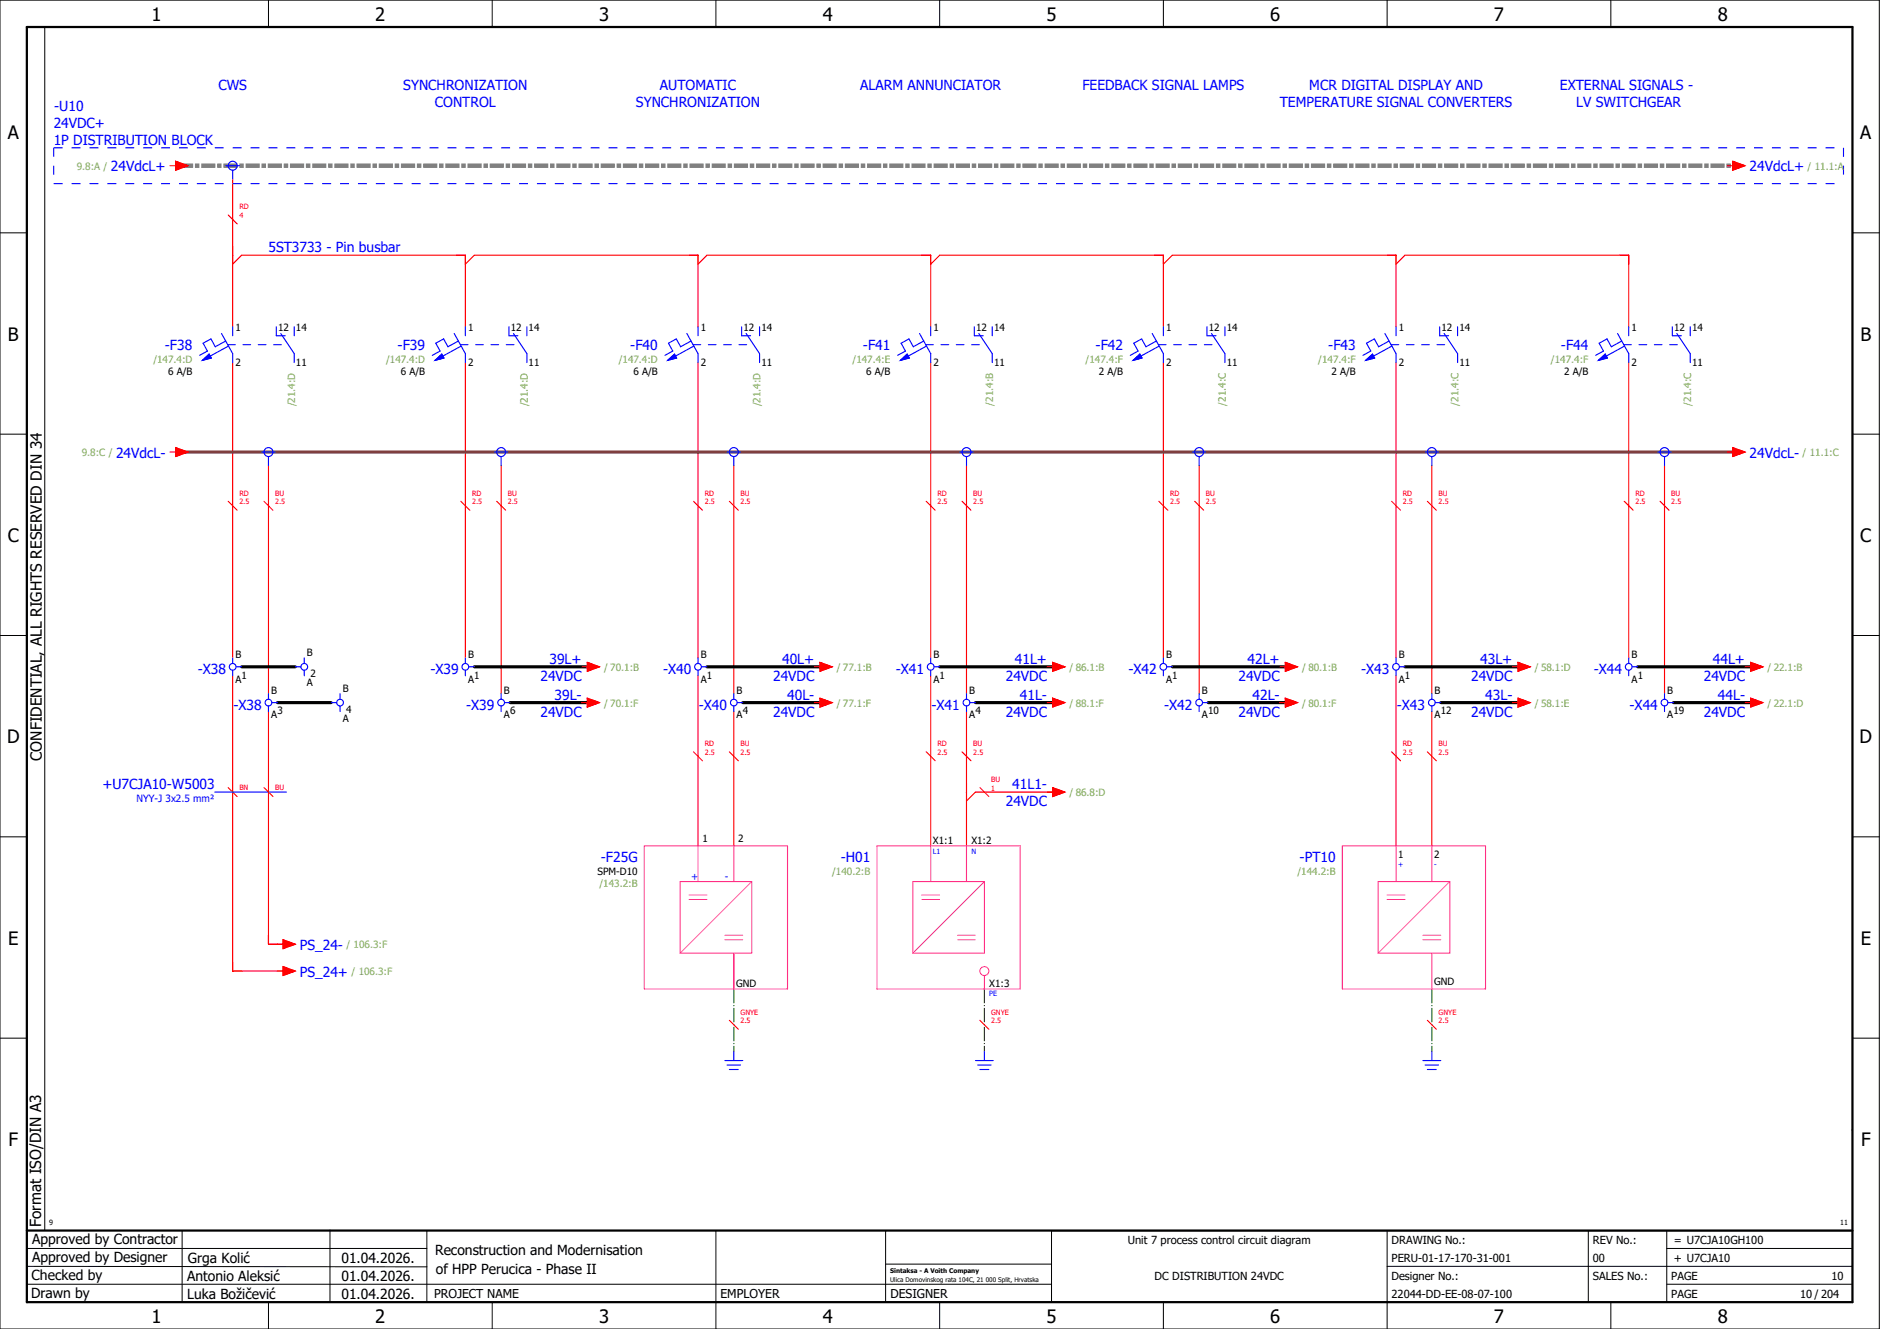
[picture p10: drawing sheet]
<svg xmlns="http://www.w3.org/2000/svg" width="420mm" height="297mm" viewBox="0 0 420 297" stroke-linecap="round" stroke-linejoin="round" font-family="sans-serif">
<g fill="none" stroke="#000" stroke-width=".22">
<path d="M0 0h420v297h-420zM10 6v269M60 0v6M110 0v6M160 0v6M210 0v6M260 0v6M310 0v6M360 0v6M0 52h6M414 52h6M0 97h6"/>
<path d="M414 97h6M0 142h6M414 142h6M414 176.3v87.4M0 187h6M414 187h6M0 232h6M414 232h6M6 279h89.4M40.7 275v16M73.7 274.9v16M95.4 275.1v16"/>
<path d="M160 275v22M197.9 275.1v16M310 275v22M355 275v16M372.5 279h41.5M372.5 275v16M414 275h-179v16M6 283l89.4 .1M6 287h229M60 291v6M110 291v6M197.9 282.5h37.1"/>
<path d="M210 291v6M260 291v6M310 283h104M360 291v6M372.5 287h41.5"/>
</g>
<path d="M6 6h408v285h-408zM6 275h408" fill="none" stroke="#000" stroke-width=".5"/>
<g fill="none" stroke="#f00" stroke-width=".25">
<path d="M38 37h1.3M39.3 36l2.7 1-2.7 1zM386 37h1.3M387.3 36l2.7 1-2.7 1zM51 48l2 2M52 59l2-2h50v16M52 40v33M104 59l2-2h50v16M156 59l2-2h50v16M208 59l2-2h50v16M260 59l2-2h50v16M312 59l2-2h50v16"/>
<path d="M52 81v66M104 81v66M156 81v66M208 81v66M260 81v66M312 81v66M364 81v66M38 101h1.3M39.3 100l2.7 1-2.7 1zM51 112l2 2M59 112l2 2M60 104v51"/>
<path d="M103 112l2 2M111 112l2 2M112 104v51M155 112l2 2M163 112l2 2M164 104v51M207 112l2 2M215 112l2 2M216 104v51M259 112l2 2M267 112l2 2M268 104v51"/>
<path d="M311 112l2 2M319 112l2 2M320 104v51M363 112l2 2M371 112l2 2M372 104v51M386 101h1.3M387.3 100l2.7 1-2.7 1zM52 151v66h12M60 159v52h4M130 149h1.2M130 157h1.2"/>
<path d="M131.2 148l2.8 1-2.8 1zM131.2 156l2.8 1-2.8 1zM156 151v38M164 159v30M182 149h1.3M182 157h1.3M183.3 148l2.7 1-2.7 1zM183.3 156l2.7 1-2.7 1zM208 151v38M216 159v30M234 149h1.2M234 157h1.2"/>
<path d="M235.2 148l2.8 1-2.8 1zM235.2 156l2.8 1-2.8 1zM286 149h1.3M286 157h1.3M287.3 148l2.7 1-2.7 1zM287.3 156l2.7 1-2.7 1zM312 151v38M320 159v30M338 149h1.3M338 157h1.3M339.3 148l2.7 1-2.7 1zM339.3 156l2.7 1-2.7 1z"/>
<path d="M390 149h1.3M390 157h1.3M391.3 156l2.7 1-2.7 1zM391.3 148l2.7 1-2.7 1zM51 176l2 2M59 176l2 2M155 168l2 2M163 168l2 2M207 168l2 2M215 168l2 2M219 176l2 2M235.2 176l2.8 1-2.8 1z"/>
<path d="M236 177h-18l-2 2M311 168l2 2M319 168l2 2M63.2 216l2.8 1-2.8 1zM63.2 210l2.8 1-2.8 1zM163 228l2 2M219 228l2 2M319 228l2 2"/>
</g>
<g fill="none" stroke="#000" stroke-width=".7">
<path d="M54 149h12M62 157h12M106 149h26M114 157h18M158 149h26M166 157h18M210 149h26M218 157h18M262 149h26M270 157h18M314 149h26M322 157h18"/>
<path d="M366 149h26M374 157h18"/>
</g>
<path d="M164 221v14M220 221v14M320 221v14" fill="none" stroke="#008000" stroke-width=".25" stroke-dasharray="3.2 .4 .3 .4" stroke-linecap="butt"/>
<path d="M40 101h348" fill="none" stroke="#7f3f3f" stroke-width=".7"/>
<path d="M40 37h348" fill="none" stroke="#808080" stroke-width="1" stroke-dasharray="3.2 .4 1 .4" stroke-linecap="butt"/>
<g fill="none" stroke="#f0f" stroke-width=".25">
<path d="M144 189h32v32h-32zM152 197h16v16h-16zM156 189v8M164 189v8M196 189h32v32h-32zM204 197h16v16h-16zM208 189v8M216 189v8M300 189h32v32h-32zM308 197h16v16h-16zM312 189v8M320 189v8"/>
<path d="M164 213v8M220 218v3M320 213v8"/>
<circle cx="220" cy="217" r="1"/>
</g>
<g fill="none" stroke="#00f" stroke-width=".25">
<path d="M50.5 37h3M52 38v2M49.5 74.5l2.5 4.5v2M50.4 76.2l-2.3 1.3-1-1.8-1.7 1 1 1.8-1.8 .9M50.9 77h1.7M51.1 77.3l-4.1 2.3M52 73v2M54.3 77h1.7M57.7 77h1.7M61.2 77h1.7M61.7 73v2h2.1M62.7 74.5l3.1 4.5v2"/>
<path d="M65.8 73v2M101.5 74.5l2.5 4.5v2M102.4 76.2l-2.3 1.3-1-1.8-1.7 1 1 1.8-1.8 .9M102.9 77h1.7M103.1 77.3l-4.1 2.3M104 73v2M106.3 77h1.7M109.7 77h1.7M113.2 77h1.7M113.8 73v2h1.9M114.8 74.5l3 4.5v2M117.8 73v2"/>
<path d="M153.5 74.5l2.5 4.5v2M154.4 76.2l-2.3 1.3-1-1.8-1.7 1 1 1.8-1.8 .9M154.9 77h1.7M155.1 77.3l-4.1 2.3M156 73v2M158.3 77h1.7M161.7 77h1.7M165.2 77h1.7M165.8 73v2h2M166.7 74.5l3.1 4.5v2M169.7 73v2M205.5 74.5l2.5 4.5v2"/>
<path d="M206.4 76.2l-2.3 1.3-1-1.8-1.7 1 1 1.8-1.8 .9M206.9 77h1.7M207.1 77.3l-4.1 2.3M208 73v2M210.3 77h1.7M213.7 77h1.7M217.2 77h1.7M217.7 73v2h2M218.8 74.5l3 4.5v2M221.8 73v2M257.5 74.5l2.5 4.5v2M258.4 76.2l-2.3 1.3-1-1.8-1.7 1 1 1.8-1.8 .9"/>
<path d="M258.9 77h1.7M259.1 77.3l-4.1 2.3M260 73v2M262.3 77h1.7M265.7 77h1.7M269.2 77h1.7M269.8 73v2h2M270.7 74.5l3.1 4.5v2M273.7 73v2M309.5 74.5l2.5 4.5v2M310.4 76.2l-2.3 1.3-1-1.8-1.7 1 1 1.8-1.8 .9M310.9 77h1.7"/>
<path d="M311.1 77.3l-4.1 2.3M312 73v2M314.3 77h1.7M317.7 77h1.7M321.2 77h1.7M321.7 73v2h2.1M322.8 74.5l3 4.5v2M325.8 73v2M361.5 74.5l2.5 4.5v2M362.4 76.2l-2.3 1.3-1-1.8-1.7 1 1 1.8-1.8 .9M362.9 77h1.7M363.1 77.3l-4.1 2.3"/>
<path d="M364 73v2M366.3 77h1.7M369.7 77h1.7M373.2 77h1.7M373.8 73v2h2M374.7 74.5l3.1 4.5v2M377.8 73v2M45.2 80.5l1.5-1.4 .5 .9zM97.2 80.5l1.5-1.4 .5 .9zM149.2 80.5l1.5-1.4 .5 .9zM201.2 80.5l1.5-1.4 .5 .9zM253.2 80.5l1.5-1.4 .5 .9z"/>
<path d="M305.2 80.5l1.5-1.4 .5 .9zM357.2 80.5l1.5-1.4 .5 .9zM58.5 101h3M60 102v2M110.5 101h3M112 102v2M162.5 101h3M164 102v2M214.5 101h3M216 102v2M266.5 101h3M268 102v2"/>
<path d="M318.5 101h3M320 102v2M370.5 101h3M372 102v2M52 147v1.3M52 149.8v1.2M52.8 149h1.2M60 155v1.3M60 157.8v1.2M60.8 157h1.2M66 149h1.3M68 147v1.3"/>
<path d="M68 149.8v1.2M74 157h1.2M76 155v1.3M76 157.8v1.2M104 147v1.3M104 149.8v1.2M104.7 149h1.3M112 155v1.3M112 157.8v1.2M112.7 157h1.3M156 147v1.3M156 149.8v1.2"/>
<path d="M156.8 149h1.2M164 155v1.3M164 157.8v1.2M164.8 157h1.2M208 147v1.3M208 149.8v1.2M208.7 149h1.3M216 155v1.3M216 157.8v1.2M216.7 157h1.3M260 147v1.3M260 149.8v1.2"/>
<path d="M260.8 149h1.2M268 155v1.3M268 157.8v1.2M268.7 157h1.3M312 147v1.3M312 149.8v1.2M312.7 149h1.3M320 155v1.3M320 157.8v1.2M320.8 157h1.2M364 147v1.3M364 149.8v1.2"/>
<path d="M364.8 149h1.2M372 155v1.3M372 157.8v1.2M372.7 157h1.3M48 177h16M162 237h4M162.5 238h3M163 239h2M164 235v2M218 237h4M218.5 238h3M219 239h2"/>
<path d="M220 235v2M318 237h4M318.5 238h3M319 239h2M320 235v2"/>
<circle cx="52" cy="37" r="1"/>
<circle cx="60" cy="101" r="1"/>
<circle cx="112" cy="101" r="1"/>
<circle cx="164" cy="101" r="1"/>
<circle cx="216" cy="101" r="1"/>
<circle cx="268" cy="101" r="1"/>
<circle cx="320" cy="101" r="1"/>
<circle cx="372" cy="101" r="1"/>
<circle cx="52" cy="149" r=".75"/>
<circle cx="60" cy="157" r=".75"/>
<circle cx="68" cy="149" r=".75"/>
<circle cx="76" cy="157" r=".75"/>
<circle cx="104" cy="149" r=".75"/>
<circle cx="112" cy="157" r=".75"/>
<circle cx="156" cy="149" r=".75"/>
<circle cx="164" cy="157" r=".75"/>
<circle cx="208" cy="149" r=".75"/>
<circle cx="216" cy="157" r=".75"/>
<circle cx="260" cy="149" r=".75"/>
<circle cx="268" cy="157" r=".75"/>
<circle cx="312" cy="149" r=".75"/>
<circle cx="320" cy="157" r=".75"/>
<circle cx="364" cy="149" r=".75"/>
<circle cx="372" cy="157" r=".75"/>
</g>
<g fill="#00f" stroke="#00f" stroke-width=".22">
<path d="M45.2 80.5l1.5-1.4 .5 .9z"/>
<path d="M97.2 80.5l1.5-1.4 .5 .9z"/>
<path d="M149.2 80.5l1.5-1.4 .5 .9z"/>
<path d="M201.2 80.5l1.5-1.4 .5 .9z"/>
<path d="M253.2 80.5l1.5-1.4 .5 .9z"/>
<path d="M357.2 80.5l1.5-1.4 .5 .9z"/>
<path d="M305.2 80.5l1.5-1.4 .5 .9z"/>
</g>
<path d="M12 33h400M12 33v8M412 33v8M12 41h400" fill="none" stroke="#00f" stroke-width=".25" stroke-dasharray="2 2" stroke-linecap="butt"/>
<g fill="none" stroke="#f0f" stroke-width=".22">
<path d="M168 197l-16 16M220 197l-16 16M324 197l-16 16M154 201h4M154 200h4M162 209h4M162 210h4M206 201h4M206 200h4M214 209h4M214 210h4M310 201h4"/>
<path d="M310 200h4M318 209h4M318 210h4"/>
</g>
<g fill="#f00" stroke="#f00" stroke-width=".22">
<path d="M387.3 100l2.7 1-2.7 1z"/>
<path d="M39.3 100l2.7 1-2.7 1z"/>
<path d="M387.3 36l2.7 1-2.7 1z"/>
<path d="M39.3 36l2.7 1-2.7 1z"/>
<path d="M131.2 148l2.8 1-2.8 1z"/>
<path d="M131.2 156l2.8 1-2.8 1z"/>
<path d="M183.3 148l2.7 1-2.7 1z"/>
<path d="M183.3 156l2.7 1-2.7 1z"/>
<path d="M235.2 148l2.8 1-2.8 1z"/>
<path d="M235.2 156l2.8 1-2.8 1z"/>
<path d="M391.3 156l2.7 1-2.7 1z"/>
<path d="M391.3 148l2.7 1-2.7 1z"/>
<path d="M287.3 148l2.7 1-2.7 1z"/>
<path d="M287.3 156l2.7 1-2.7 1z"/>
<path d="M339.3 148l2.7 1-2.7 1z"/>
<path d="M339.3 156l2.7 1-2.7 1z"/>
<path d="M235.2 176l2.8 1-2.8 1z"/>
<path d="M63.2 216l2.8 1-2.8 1z"/>
<path d="M63.2 210l2.8 1-2.8 1z"/>
</g>
<g font-size="4.1">
<text x="33.9" y="4.7">1</text>
<text x="83.9" y="4.7">2</text>
<text x="133.9" y="4.7">3</text>
<text x="183.9" y="4.7">4</text>
<text x="233.9" y="4.7">5</text>
<text x="283.9" y="4.7">6</text>
<text x="333.9" y="4.7">7</text>
<text x="383.9" y="4.7">8</text>
<text x="1.8" y="31.2">A</text>
<text x="415.8" y="31.2">A</text>
<text x="1.8" y="76.2">B</text>
<text x="415.8" y="76.2">B</text>
<text x="1.8" y="121.2">C</text>
<text x="415.8" y="121.2">C</text>
<text x="1.6" y="166.2">D</text>
<text x="415.6" y="166.2">D</text>
<text x="1.8" y="211.2">E</text>
<text x="415.8" y="211.2">E</text>
<text x="1.9" y="256.2">F</text>
<text x="415.9" y="256.2">F</text>
<text x="33.9" y="295.7">1</text>
<text x="83.9" y="295.7">2</text>
<text x="133.9" y="295.7">3</text>
<text x="183.9" y="295.7">4</text>
<text x="233.9" y="295.7">5</text>
<text x="283.9" y="295.7">6</text>
<text x="333.9" y="295.7">7</text>
<text x="383.9" y="295.7">8</text>
</g>
<g font-size="3.4">
<text x="9.4" y="170" transform="rotate(-90 9.4 170)">CONFIDENTIAL, ALL RIGHTS RESERVED DIN 34</text>
<text x="9.2" y="274.3" transform="rotate(-90 9.2 274.3)">Format ISO/DIN A3</text>
</g>
<g font-size="3.1" fill="#00f">
<text x="48.8" y="20.1">CWS</text>
<text x="90.1" y="20.1">SYNCHRONIZATION</text>
<text x="97.2" y="23.9">CONTROL</text>
<text x="142.1" y="23.9">SYNCHRONIZATION</text>
<text x="147.5" y="20.1">AUTOMATIC</text>
<text x="192.2" y="20.1">ALARM ANNUNCIATOR</text>
<text x="241.9" y="20.1">FEEDBACK SIGNAL LAMPS</text>
<text x="286" y="23.9">TEMPERATURE SIGNAL CONVERTERS</text>
<text x="292.6" y="20.1">MCR DIGITAL DISPLAY AND</text>
<text x="348.6" y="20.1">EXTERNAL SIGNALS -</text>
<text x="352.3" y="23.9">LV SWITCHGEAR</text>
<text x="12" y="28.6">24VDC+</text>
<text x="12.1" y="24.8">-U10</text>
<text x="12" y="32.4">1P DISTRIBUTION BLOCK</text>
<text x="24.8" y="38.3">24VdcL+</text>
<text x="391" y="38.3">24VdcL+</text>
<text x="60" y="56.4">5ST3733 - Pin busbar</text>
<text x="36.9" y="78.3">-F38</text>
<text x="88.9" y="78.3">-F39</text>
<text x="140.9" y="78.3">-F40</text>
<text x="192.9" y="78.3">-F41</text>
<text x="244.9" y="78.3">-F42</text>
<text x="296.9" y="78.3">-F43</text>
<text x="348.9" y="78.3">-F44</text>
<text x="25.9" y="102.3">24VdcL-</text>
<text x="391" y="102.3">24VdcL-</text>
<text x="122.8" y="148.4">39L+</text>
<text x="174.8" y="148.4">40L+</text>
<text x="226.8" y="148.4">41L+</text>
<text x="278.8" y="148.4">42L+</text>
<text x="330.8" y="148.4">43L+</text>
<text x="382.8" y="148.4">44L+</text>
<text x="44.2" y="150.6">-X38</text>
<text x="96.2" y="150.6">-X39</text>
<text x="120.8" y="152.1">24VDC</text>
<text x="148.2" y="150.6">-X40</text>
<text x="172.8" y="152.1">24VDC</text>
<text x="200.2" y="150.6">-X41</text>
<text x="224.8" y="152.1">24VDC</text>
<text x="252.2" y="150.6">-X42</text>
<text x="276.8" y="152.1">24VDC</text>
<text x="304.2" y="150.6">-X43</text>
<text x="328.8" y="152.1">24VDC</text>
<text x="356.2" y="150.6">-X44</text>
<text x="380.8" y="152.1">24VDC</text>
<text x="52.2" y="158.6">-X38</text>
<text x="104.2" y="158.6">-X39</text>
<text x="120.8" y="160.1">24VDC</text>
<text x="123.9" y="156.4">39L-</text>
<text x="156.2" y="158.6">-X40</text>
<text x="172.8" y="160.1">24VDC</text>
<text x="175.9" y="156.4">40L-</text>
<text x="208.2" y="158.6">-X41</text>
<text x="224.8" y="160.1">24VDC</text>
<text x="227.9" y="156.4">41L-</text>
<text x="260.2" y="158.6">-X42</text>
<text x="276.8" y="160.1">24VDC</text>
<text x="279.9" y="156.4">42L-</text>
<text x="312.2" y="158.6">-X43</text>
<text x="328.8" y="160.1">24VDC</text>
<text x="331.9" y="156.4">43L-</text>
<text x="364.2" y="158.6">-X44</text>
<text x="380.8" y="160.1">24VDC</text>
<text x="383.9" y="156.4">44L-</text>
<text x="22.9" y="176.4">+U7CJA10-W5003</text>
<text x="226.2" y="176.4">41L1-</text>
<text x="224.8" y="180.1">24VDC</text>
<text x="134.3" y="192.6">-F25G</text>
<text x="187.9" y="192.6">-H01</text>
<text x="290.5" y="192.6">-PT10</text>
<text x="67" y="212.3">PS_24-</text>
<text x="67" y="218.3">PS_24+</text>
</g>
<g font-size="3.1">
<text x="7.2" y="278.1">Approved by Contractor</text>
<text x="97.2" y="280.5">Reconstruction and Modernisation</text>
<text x="7.1" y="286.1">Checked by</text>
<text x="7.2" y="282.1">Approved by Designer</text>
<text x="41.8" y="286.2">Antonio Aleksić</text>
<text x="42" y="282.3">Grga Kolić</text>
<text x="76.3" y="282.3">01.04.2026.</text>
<text x="76.3" y="286.3">01.04.2026.</text>
<text x="97.4" y="284.8">of HPP Perucica - Phase II</text>
<text x="6.9" y="290">Drawn by</text>
<text x="41.8" y="290.3">Luka Božičević</text>
<text x="76.3" y="290.3">01.04.2026.</text>
</g>
<g font-size="2.7">
<text x="97" y="290.1">PROJECT NAME</text>
<text x="161" y="290.1">EMPLOYER</text>
<text x="199" y="290.1">DESIGNER</text>
</g>
<g font-size="2.5">
<text x="252" y="278">Unit 7 process control circuit diagram</text>
<text x="311" y="278">DRAWING No.:</text>
<text x="356" y="278">REV No.:</text>
<text x="374.1" y="278">= U7CJA10GH100</text>
<text x="258" y="286">DC DISTRIBUTION 24VDC</text>
<text x="311" y="286">Designer No.:</text>
<text x="311" y="282">PERU-01-17-170-31-001</text>
<text x="356" y="286">SALES No.:</text>
<text x="356" y="282">00</text>
<text x="373.5" y="286">PAGE</text>
<text x="374.1" y="282.1">+ U7CJA10</text>
<text x="409.3" y="286">10</text>
<text x="311" y="290">22044-DD-EE-08-07-100</text>
<text x="373.5" y="290">PAGE</text>
<text x="402.3" y="290">10 / 204</text>
</g>
<g font-size="2.2" fill="#7ca552">
<text x="17.2" y="37.9">9.8:A /</text>
<text x="404" y="37.9">/ 11.1:A</text>
<text x="34.3" y="81.2">/147.4:D</text>
<text x="86.3" y="81.2">/147.4:D</text>
<text x="138.3" y="81.2">/147.4:D</text>
<text x="190.5" y="81.2">/147.4:E</text>
<text x="242.6" y="81.2">/147.4:F</text>
<text x="294.6" y="81.2">/147.4:F</text>
<text x="346.6" y="81.2">/147.4:F</text>
<text x="65.9" y="90.8" transform="rotate(-90 65.9 90.8)">/21.4:D</text>
<text x="117.9" y="90.8" transform="rotate(-90 117.9 90.8)">/21.4:D</text>
<text x="169.9" y="90.8" transform="rotate(-90 169.9 90.8)">/21.4:D</text>
<text x="221.9" y="90.6" transform="rotate(-90 221.9 90.6)">/21.4:B</text>
<text x="273.9" y="90.7" transform="rotate(-90 273.9 90.7)">/21.4:C</text>
<text x="325.9" y="90.7" transform="rotate(-90 325.9 90.7)">/21.4:C</text>
<text x="377.9" y="90.7" transform="rotate(-90 377.9 90.7)">/21.4:C</text>
<text x="18.3" y="101.9">9.8:C /</text>
<text x="402.9" y="101.9">/ 11.1:C</text>
<text x="135" y="149.9">/ 70.1:B</text>
<text x="187" y="149.9">/ 77.1:B</text>
<text x="239" y="149.9">/ 86.1:B</text>
<text x="291" y="149.9">/ 80.1:B</text>
<text x="343" y="149.9">/ 58.1:D</text>
<text x="395" y="149.9">/ 22.1:B</text>
<text x="135" y="157.9">/ 70.1:F</text>
<text x="187" y="157.9">/ 77.1:F</text>
<text x="239" y="157.9">/ 88.1:F</text>
<text x="291" y="157.9">/ 80.1:F</text>
<text x="343" y="157.9">/ 58.1:E</text>
<text x="395" y="157.9">/ 22.1:D</text>
<text x="239" y="177.9">/ 86.8:D</text>
<text x="186" y="195.5">/140.2:B</text>
<text x="290" y="195.5">/144.2:B</text>
<text x="134" y="198.2">/143.2:B</text>
<text x="77.4" y="211.9">/ 106.3:F</text>
<text x="78.5" y="217.9">/ 106.3:F</text>
</g>
<g font-size="2.2">
<text x="52.6" y="74">1</text>
<text x="62.1" y="74">12</text>
<text x="66.2" y="74">14</text>
<text x="104.6" y="74">1</text>
<text x="114.2" y="74">12</text>
<text x="118.1" y="74">14</text>
<text x="156.6" y="74">1</text>
<text x="166.1" y="74">12</text>
<text x="170.2" y="74">14</text>
<text x="208.6" y="74">1</text>
<text x="218.2" y="74">12</text>
<text x="222.2" y="74">14</text>
<text x="260.6" y="74">1</text>
<text x="270.2" y="74">12</text>
<text x="274.1" y="74">14</text>
<text x="312.6" y="74">1</text>
<text x="322.1" y="74">12</text>
<text x="326.2" y="74">14</text>
<text x="364.6" y="74">1</text>
<text x="374.1" y="74">12</text>
<text x="378.1" y="74">14</text>
<text x="37.6" y="83.9">6 A/B</text>
<text x="52.6" y="81.9">2</text>
<text x="66.2" y="81.9">11</text>
<text x="89.6" y="83.9">6 A/B</text>
<text x="104.6" y="81.9">2</text>
<text x="118.1" y="81.9">11</text>
<text x="141.6" y="83.9">6 A/B</text>
<text x="156.6" y="81.9">2</text>
<text x="170.2" y="81.9">11</text>
<text x="193.6" y="83.9">6 A/B</text>
<text x="208.6" y="81.9">2</text>
<text x="222.2" y="81.9">11</text>
<text x="245.6" y="83.9">2 A/B</text>
<text x="260.6" y="81.9">2</text>
<text x="274.1" y="81.9">11</text>
<text x="297.6" y="83.9">2 A/B</text>
<text x="312.6" y="81.9">2</text>
<text x="326.2" y="81.9">11</text>
<text x="349.6" y="83.9">2 A/B</text>
<text x="364.6" y="81.9">2</text>
<text x="378.1" y="81.9">11</text>
<text x="52.6" y="147.2">B</text>
<text x="68.6" y="146.6">B</text>
<text x="104.6" y="147.2">B</text>
<text x="156.6" y="147.2">B</text>
<text x="208.6" y="147.2">B</text>
<text x="260.6" y="147.2">B</text>
<text x="312.6" y="147.2">B</text>
<text x="364.6" y="147.2">B</text>
<text x="52.6" y="152.6">A</text>
<text x="54" y="151.7">1</text>
<text x="60.6" y="155.2">B</text>
<text x="68.6" y="153.3">A</text>
<text x="69.4" y="151.3">2</text>
<text x="76.6" y="154.6">B</text>
<text x="104.6" y="152.6">A</text>
<text x="106" y="151.7">1</text>
<text x="112.6" y="155.2">B</text>
<text x="156.6" y="152.6">A</text>
<text x="158" y="151.7">1</text>
<text x="164.6" y="155.2">B</text>
<text x="208.6" y="152.6">A</text>
<text x="210" y="151.7">1</text>
<text x="216.6" y="155.2">B</text>
<text x="260.6" y="152.6">A</text>
<text x="262" y="151.7">1</text>
<text x="268.6" y="155.2">B</text>
<text x="312.6" y="152.6">A</text>
<text x="314" y="151.7">1</text>
<text x="320.6" y="155.2">B</text>
<text x="364.6" y="152.6">A</text>
<text x="366" y="151.7">1</text>
<text x="372.6" y="155.2">B</text>
<text x="60.6" y="160.6">A</text>
<text x="62" y="159.7">3</text>
<text x="76.6" y="161.3">A</text>
<text x="77.4" y="159.3">4</text>
<text x="112.6" y="160.6">A</text>
<text x="114" y="159.7">6</text>
<text x="164.6" y="160.6">A</text>
<text x="166" y="159.7">4</text>
<text x="216.6" y="160.6">A</text>
<text x="218" y="159.7">4</text>
<text x="268.6" y="160.6">A</text>
<text x="270" y="159.7">10</text>
<text x="320.6" y="160.6">A</text>
<text x="322" y="159.7">12</text>
<text x="372.6" y="160.6">A</text>
<text x="374" y="159.7">19</text>
<text x="157" y="188.3">1</text>
<text x="165" y="188.3">2</text>
<text x="208.5" y="188.7">X1:1</text>
<text x="217.1" y="188.7">X1:2</text>
<text x="312.5" y="191.8">1</text>
<text x="320.5" y="191.8">2</text>
<text x="133.5" y="195.5">SPM-D10</text>
<text x="164.5" y="220.6">GND</text>
<text x="221.1" y="220.6">X1:3</text>
<text x="320.5" y="220.1">GND</text>
</g>
<g font-size="2.2" fill="#00f">
<text x="30.5" y="179.3">NYY-J 3x2.5 mm²</text>
<text x="154.5" y="196.6">+</text>
<text x="162" y="196.6">-</text>
</g>
<g font-size="1.6" fill="#f00">
<text x="53.5" y="46.8">RD</text>
<text x="53.5" y="48.7">4</text>
<text x="53.5" y="112.7">2.5</text>
<text x="53.5" y="110.8">RD</text>
<text x="61.5" y="112.7">2.5</text>
<text x="61.5" y="110.8">BU</text>
<text x="105.5" y="112.7">2.5</text>
<text x="105.5" y="110.8">RD</text>
<text x="113.5" y="112.7">2.5</text>
<text x="113.5" y="110.8">BU</text>
<text x="157.5" y="112.7">2.5</text>
<text x="157.5" y="110.8">RD</text>
<text x="165.5" y="112.7">2.5</text>
<text x="165.5" y="110.8">BU</text>
<text x="209.5" y="112.7">2.5</text>
<text x="209.5" y="110.8">RD</text>
<text x="217.5" y="112.7">2.5</text>
<text x="217.5" y="110.8">BU</text>
<text x="261.5" y="112.7">2.5</text>
<text x="261.5" y="110.8">RD</text>
<text x="269.5" y="112.7">2.5</text>
<text x="269.5" y="110.8">BU</text>
<text x="313.5" y="112.7">2.5</text>
<text x="313.5" y="110.8">RD</text>
<text x="321.5" y="112.7">2.5</text>
<text x="321.5" y="110.8">BU</text>
<text x="365.5" y="112.7">2.5</text>
<text x="365.5" y="110.8">RD</text>
<text x="373.5" y="112.7">2.5</text>
<text x="373.5" y="110.8">BU</text>
<text x="157.5" y="166.8">RD</text>
<text x="165.5" y="166.8">BU</text>
<text x="209.5" y="166.8">RD</text>
<text x="217.5" y="166.8">BU</text>
<text x="313.5" y="166.8">RD</text>
<text x="321.5" y="166.8">BU</text>
<text x="157.5" y="168.7">2.5</text>
<text x="165.5" y="168.7">2.5</text>
<text x="209.5" y="168.7">2.5</text>
<text x="217.5" y="168.7">2.5</text>
<text x="313.5" y="168.7">2.5</text>
<text x="321.5" y="168.7">2.5</text>
<text x="53.5" y="176.5">BN</text>
<text x="61.5" y="176.5">BU</text>
<text x="221.5" y="176.7">1</text>
<text x="221.5" y="174.8">BU</text>
<text x="165.5" y="226.8">GNYE</text>
<text x="221.5" y="226.8">GNYE</text>
<text x="321.5" y="226.8">GNYE</text>
<text x="165.5" y="228.7">2.5</text>
<text x="221.5" y="228.7">2.5</text>
<text x="321.5" y="228.7">2.5</text>
</g>
<g font-size="1.6" fill="#00f">
<text x="208.5" y="190.8">L1</text>
<text x="217.1" y="190.8">N</text>
<text x="312.5" y="193.9">+</text>
<text x="320.5" y="193.9">-</text>
<text x="221.1" y="222.7">PE</text>
</g>
<g font-size="1.6">
<text x="11" y="273.7">9</text>
<text x="411.2" y="273.7">11</text>
</g>
<g font-size="1.4">
<text x="198.9" y="284.4">Sintaksa - A Voith Company</text>
<text x="198.9" y="286.4">Ulica Domovinskog rata 104C, 21 000 Split, Hrvatska</text>
</g>
</svg>
